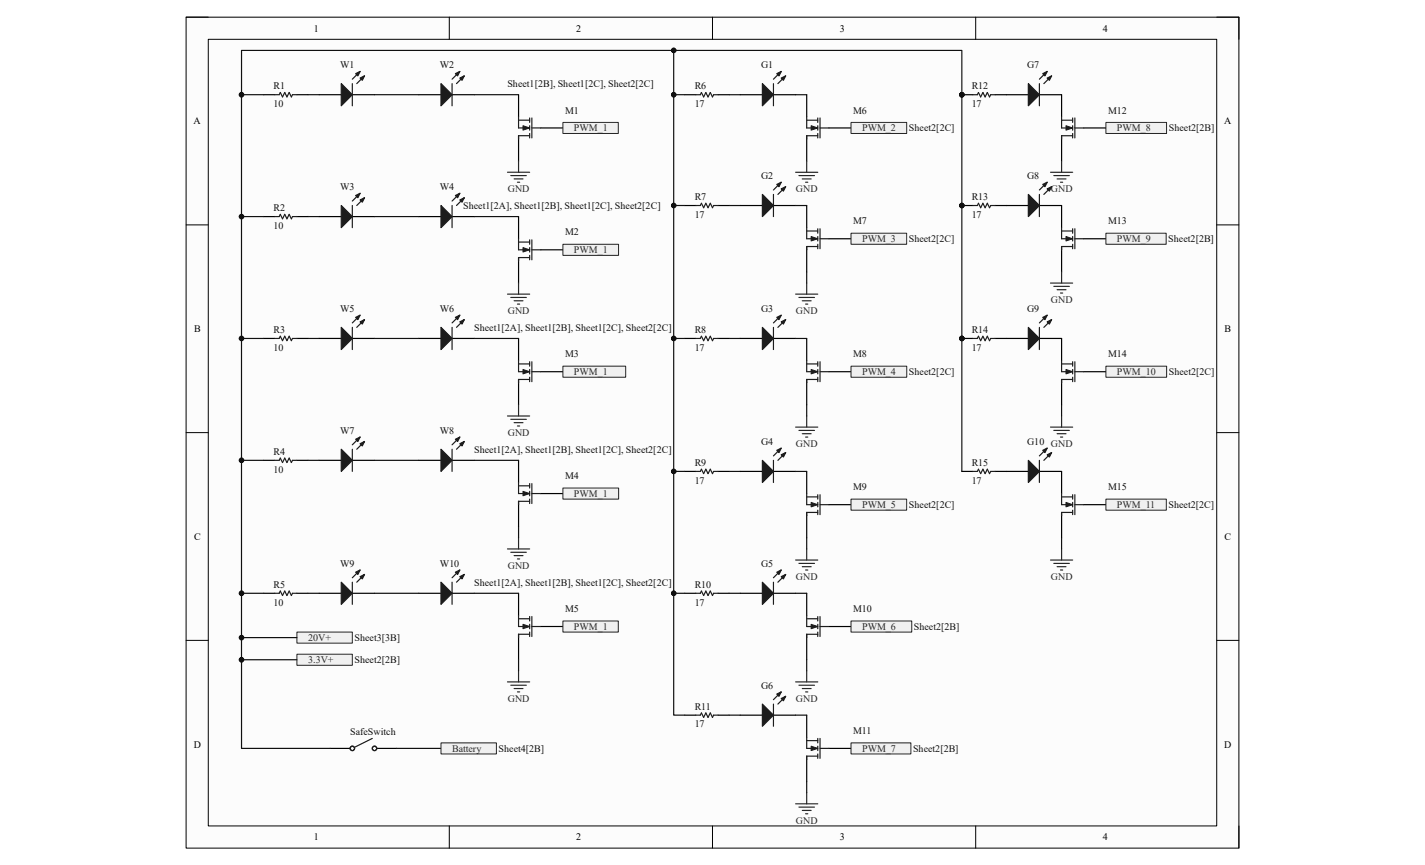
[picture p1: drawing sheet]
<svg xmlns="http://www.w3.org/2000/svg" width="356mm" height="216mm" viewBox="0 0 356 216" stroke-linecap="round" stroke-linejoin="round" font-family="sans-serif">
<path d="M46.4 4.3h262.8v207.4h-262.8z" fill-rule="evenodd" fill="#fcfcfc"/>
<path d="M46.4 4.3h262.8v207.4h-262.8z" fill="none" stroke="#000" stroke-width=".25"/>
<path d="M52 9.8h251.6v196.4h-251.6z" fill-rule="evenodd" fill="#fcfcfc"/>
<g fill="none" stroke="#000" stroke-width=".25">
<path d="M46.4 4.3h5.6M52 9.8h251.6v196.4h-251.6zM112.1 4.3v5.5M177.8 4.3v5.5M243.5 4.3v5.5M303.6 4.3h5.6v5.5M46.4 56.1h5.6M303.6 56.1h5.6M46.4 108h5.6M303.6 108h5.6M46.4 159.8h5.6M303.6 159.8h5.6"/>
<path d="M112.1 206.2v5.5M177.8 206.2v5.5M243.5 206.2v5.5M309.2 206.2v5.5"/>
</g>
<path d="M104.5 114.9h5.5M112.8 114.9h5.5" fill="none" stroke="#000" stroke-width=".3"/>
<path d="M110 112.1l2.8 2.8-2.8 2.8z" fill="#1c1c1c"/>
<path d="M110 112.1l2.8 2.8-2.8 2.8zM114.7 109.1l-1.9 1.9M115.9 110.2l-2 1.9" fill="none" stroke="#1c1c1c" stroke-width=".3"/>
<path d="M114.7 110.7l1.2-.5-.6 1.1z" fill="#1c1c1c"/>
<path d="M114.7 110.7l1.2-.5-.6 1.1z" fill="none" stroke="#1c1c1c" stroke-width=".3"/>
<path d="M113.6 109.6l1.1-.5-.5 1.1z" fill="#1c1c1c"/>
<path d="M112.8 112.1v5.6M113.6 109.6l1.1-.5-.5 1.1z" fill="none" stroke="#1c1c1c" stroke-width=".3"/>
<path d="M79.6 148.1h5.6M87.9 148.1h5.6" fill="none" stroke="#000" stroke-width=".3"/>
<path d="M85.2 145.3l2.7 2.8-2.7 2.7z" fill="#1c1c1c"/>
<path d="M85.2 145.3l2.7 2.8-2.7 2.7zM89.9 142.3l-2 1.9M91 143.4l-2 1.9" fill="none" stroke="#1c1c1c" stroke-width=".3"/>
<path d="M89.9 143.9l1.1-.5-.6 1.1z" fill="#1c1c1c"/>
<path d="M89.9 143.9l1.1-.5-.6 1.1z" fill="none" stroke="#1c1c1c" stroke-width=".3"/>
<path d="M88.8 142.8l1.1-.5-.6 1.1z" fill="#1c1c1c"/>
<path d="M87.9 145.3v5.5M88.8 142.8l1.1-.5-.6 1.1z" fill="none" stroke="#1c1c1c" stroke-width=".3"/>
<path d="M104.5 148.1h5.5M112.8 148.1h5.5" fill="none" stroke="#000" stroke-width=".3"/>
<path d="M110 145.3l2.8 2.8-2.8 2.7z" fill="#1c1c1c"/>
<path d="M110 145.3l2.8 2.8-2.8 2.7zM114.7 142.3l-1.9 1.9M115.9 143.4l-2 1.9" fill="none" stroke="#1c1c1c" stroke-width=".3"/>
<path d="M114.7 143.9l1.2-.5-.6 1.1z" fill="#1c1c1c"/>
<path d="M114.7 143.9l1.2-.5-.6 1.1z" fill="none" stroke="#1c1c1c" stroke-width=".3"/>
<path d="M113.6 142.8l1.1-.5-.5 1.1z" fill="#1c1c1c"/>
<path d="M112.8 145.3v5.5M113.6 142.8l1.1-.5-.5 1.1z" fill="none" stroke="#1c1c1c" stroke-width=".3"/>
<path d="M79.6 23.6h5.6M87.9 23.6h5.6" fill="none" stroke="#000" stroke-width=".3"/>
<path d="M85.2 20.9l2.7 2.7-2.7 2.8z" fill="#1c1c1c"/>
<path d="M89.9 17.8l-2 2M91 18.9l-2 2M85.2 20.9l2.7 2.7-2.7 2.8z" fill="none" stroke="#1c1c1c" stroke-width=".3"/>
<path d="M89.9 19.5l1.1-.6-.6 1.1z" fill="#1c1c1c"/>
<path d="M89.9 19.5l1.1-.6-.6 1.1z" fill="none" stroke="#1c1c1c" stroke-width=".3"/>
<path d="M88.8 18.4l1.1-.6-.6 1.1z" fill="#1c1c1c"/>
<path d="M88.8 18.4l1.1-.6-.6 1.1zM87.9 20.9v5.5" fill="none" stroke="#1c1c1c" stroke-width=".3"/>
<path d="M104.5 23.6h5.5M112.8 23.6h5.5" fill="none" stroke="#000" stroke-width=".3"/>
<path d="M110 20.9l2.8 2.7-2.8 2.8z" fill="#1c1c1c"/>
<path d="M114.7 17.8l-1.9 2M115.9 18.9l-2 2M110 20.9l2.8 2.7-2.8 2.8z" fill="none" stroke="#1c1c1c" stroke-width=".3"/>
<path d="M114.7 19.5l1.2-.6-.6 1.1z" fill="#1c1c1c"/>
<path d="M114.7 19.5l1.2-.6-.6 1.1z" fill="none" stroke="#1c1c1c" stroke-width=".3"/>
<path d="M113.6 18.4l1.1-.6-.5 1.1z" fill="#1c1c1c"/>
<path d="M113.6 18.4l1.1-.6-.5 1.1zM112.8 20.9v5.5" fill="none" stroke="#1c1c1c" stroke-width=".3"/>
<path d="M79.6 54.1h5.6M87.9 54.1h5.6" fill="none" stroke="#000" stroke-width=".3"/>
<path d="M85.2 51.3l2.7 2.8-2.7 2.7z" fill="#1c1c1c"/>
<path d="M85.2 51.3l2.7 2.8-2.7 2.7zM89.9 48.2l-2 2M91 49.4l-2 1.9" fill="none" stroke="#1c1c1c" stroke-width=".3"/>
<path d="M89.9 49.9l1.1-.5-.6 1.1z" fill="#1c1c1c"/>
<path d="M89.9 49.9l1.1-.5-.6 1.1z" fill="none" stroke="#1c1c1c" stroke-width=".3"/>
<path d="M88.8 48.8l1.1-.6-.6 1.2z" fill="#1c1c1c"/>
<path d="M87.9 51.3v5.5M88.8 48.8l1.1-.6-.6 1.2z" fill="none" stroke="#1c1c1c" stroke-width=".3"/>
<path d="M104.5 54.1h5.5M112.8 54.1h5.5" fill="none" stroke="#000" stroke-width=".3"/>
<path d="M110 51.3l2.8 2.8-2.8 2.7z" fill="#1c1c1c"/>
<path d="M110 51.3l2.8 2.8-2.8 2.7zM114.7 48.2l-1.9 2M115.9 49.4l-2 1.9" fill="none" stroke="#1c1c1c" stroke-width=".3"/>
<path d="M114.7 49.9l1.2-.5-.6 1.1z" fill="#1c1c1c"/>
<path d="M114.7 49.9l1.2-.5-.6 1.1z" fill="none" stroke="#1c1c1c" stroke-width=".3"/>
<path d="M113.6 48.8l1.1-.6-.5 1.2z" fill="#1c1c1c"/>
<path d="M112.8 51.3v5.5M113.6 48.8l1.1-.6-.5 1.2z" fill="none" stroke="#1c1c1c" stroke-width=".3"/>
<path d="M79.6 84.5h5.6M87.9 84.5h5.6" fill="none" stroke="#000" stroke-width=".3"/>
<path d="M85.2 81.7l2.7 2.8-2.7 2.7z" fill="#1c1c1c"/>
<path d="M89.9 78.7l-2 1.9M91 79.8l-2 1.9M85.2 81.7l2.7 2.8-2.7 2.7z" fill="none" stroke="#1c1c1c" stroke-width=".3"/>
<path d="M89.9 80.3l1.1-.5-.6 1.1z" fill="#1c1c1c"/>
<path d="M89.9 80.3l1.1-.5-.6 1.1z" fill="none" stroke="#1c1c1c" stroke-width=".3"/>
<path d="M88.8 79.2l1.1-.5-.6 1.1z" fill="#1c1c1c"/>
<path d="M88.8 79.2l1.1-.5-.6 1.1zM87.9 81.7v5.5" fill="none" stroke="#1c1c1c" stroke-width=".3"/>
<path d="M104.5 84.5h5.5M112.8 84.5h5.5" fill="none" stroke="#000" stroke-width=".3"/>
<path d="M110 81.7l2.8 2.8-2.8 2.7z" fill="#1c1c1c"/>
<path d="M114.7 78.7l-1.9 1.9M115.9 79.8l-2 1.9M110 81.7l2.8 2.8-2.8 2.7z" fill="none" stroke="#1c1c1c" stroke-width=".3"/>
<path d="M114.7 80.3l1.2-.5-.6 1.1z" fill="#1c1c1c"/>
<path d="M114.7 80.3l1.2-.5-.6 1.1z" fill="none" stroke="#1c1c1c" stroke-width=".3"/>
<path d="M113.6 79.2l1.1-.5-.5 1.1z" fill="#1c1c1c"/>
<path d="M113.6 79.2l1.1-.5-.5 1.1zM112.8 81.7v5.5" fill="none" stroke="#1c1c1c" stroke-width=".3"/>
<path d="M79.6 114.9h5.6M87.9 114.9h5.6" fill="none" stroke="#000" stroke-width=".3"/>
<path d="M85.2 112.1l2.7 2.8-2.7 2.8z" fill="#1c1c1c"/>
<path d="M85.2 112.1l2.7 2.8-2.7 2.8zM89.9 109.1l-2 1.9M91 110.2l-2 1.9" fill="none" stroke="#1c1c1c" stroke-width=".3"/>
<path d="M89.9 110.7l1.1-.5-.6 1.1z" fill="#1c1c1c"/>
<path d="M89.9 110.7l1.1-.5-.6 1.1z" fill="none" stroke="#1c1c1c" stroke-width=".3"/>
<path d="M88.8 109.6l1.1-.5-.6 1.1z" fill="#1c1c1c"/>
<g fill="none" stroke="#1c1c1c" stroke-width=".3">
<path d="M68.6 23.6h1.1l.2-.5 .6 1.1 .6-1.1 .5 1.1 .6-1.1 .5 1.1 .3-.6h1.1M129.4 33.9h2.8M129.4 29.2v2.7h2.8M129.4 30h2.8M132.2 29.4v1.2M132.2 31.4v1.1M132.2 33.3v1.1M132.7 31.9h2.2M132.7 29.4v5M68.6 54.1h1.1l.2-.6 .6 1.1 .6-1.1 .5 1.1 .6-1.1 .5 1.1 .3-.5h1.1M68.6 84.5h1.1l.2-.6 .6 1.1 .6-1.1 .5 1.1 .6-1.1 .5 1.1 .3-.5h1.1M68.6 114.9h1.1l.2-.6 .6 1.1 .6-1.1 .5 1.1 .6-1.1 .5 1.1 .3-.5h1.1"/>
<path d="M87.9 112.1v5.6M88.8 109.6l1.1-.5-.6 1.1zM68.6 148.1h1.1l.2-.6 .6 1.1 .6-1.1 .5 1.1 .6-1.1 .5 1.1 .3-.5h1.1"/>
</g>
<g fill="none" stroke="#000" stroke-width=".3">
<path d="M65.8 23.6h2.8M74.1 23.6h2.8M129.4 23.6v5.6M129.4 34.7v5.5M134.9 31.9h5.6M65.8 54.1h2.8M74.1 54.1h2.8M65.8 84.5h2.8M74.1 84.5h2.8M65.8 114.9h2.8M74.1 114.9h2.8M65.8 148.1h2.8"/>
<path d="M74.1 148.1h2.8"/>
</g>
<path d="M130.5 31.4l1.7 .5-1.7 .6z" fill="#1c1c1c"/>
<path d="M130.5 31.4l1.7 .5-1.7 .6z" fill="none" stroke="#1c1c1c" stroke-width=".25"/>
<path d="M129.4 33.9v.8M129.4 59.6v2.8h2.8M132.2 59.9v1.1M132.7 59.9v4.9M129.4 64.3h2.8M129.4 60.4h2.8M132.2 61.8v1.1M132.2 63.7v1.1M132.7 62.4h2.2" fill="none" stroke="#1c1c1c" stroke-width=".3"/>
<path d="M129.4 54.1v5.5M129.4 65.1v5.5M134.9 62.4h5.6" fill="none" stroke="#000" stroke-width=".3"/>
<path d="M130.5 61.8l1.7 .6-1.7 .5z" fill="#1c1c1c"/>
<path d="M130.5 61.8l1.7 .6-1.7 .5z" fill="none" stroke="#1c1c1c" stroke-width=".25"/>
<path d="M129.4 64.3v.8M129.4 90v2.8h2.8M129.4 94.7h2.8M129.4 90.8h2.8M132.2 90.3v1.1M132.2 92.2v1.1M132.2 94.2v1.1M132.7 92.8h2.2M132.7 90.3v5" fill="none" stroke="#1c1c1c" stroke-width=".3"/>
<path d="M129.4 84.5v5.5M129.4 95.5v5.6M134.9 92.8h5.6" fill="none" stroke="#000" stroke-width=".3"/>
<path d="M130.5 92.2l1.7 .6-1.7 .5z" fill="#1c1c1c"/>
<path d="M130.5 92.2l1.7 .6-1.7 .5z" fill="none" stroke="#1c1c1c" stroke-width=".25"/>
<path d="M129.4 94.7v.8M129.4 120.4v2.8h2.8M129.4 125.1h2.8M129.4 121.3h2.8M132.2 120.7v1.1M132.2 122.6v1.1M132.2 124.6v1.1M132.7 123.2h2.2M132.7 120.7v5" fill="none" stroke="#1c1c1c" stroke-width=".3"/>
<path d="M129.4 114.9v5.5M129.4 126v5.5M134.9 123.2h5.6" fill="none" stroke="#000" stroke-width=".3"/>
<path d="M130.5 122.6l1.7 .6-1.7 .5z" fill="#1c1c1c"/>
<path d="M130.5 122.6l1.7 .6-1.7 .5z" fill="none" stroke="#1c1c1c" stroke-width=".25"/>
<path d="M129.4 125.1v.9M129.4 153.6v2.8h2.8M129.4 158.3h2.8M129.4 154.4h2.8M132.2 153.9v1.1M132.2 155.8v1.1M132.2 157.8v1.1M132.7 156.4h2.2M132.7 153.9v5" fill="none" stroke="#1c1c1c" stroke-width=".3"/>
<path d="M129.4 148.1v5.5M129.4 159.1v5.6M134.9 156.4h5.6" fill="none" stroke="#000" stroke-width=".3"/>
<path d="M130.5 155.8l1.7 .6-1.7 .5z" fill="#1c1c1c"/>
<path d="M130.5 155.8l1.7 .6-1.7 .5z" fill="none" stroke="#1c1c1c" stroke-width=".25"/>
<path d="M129.4 158.3v.8" fill="none" stroke="#1c1c1c" stroke-width=".3"/>
<g fill="none" stroke="#262626" stroke-width=".3">
<path d="M126.6 43h5.6M127.5 43.8h3.8M128.3 44.7h2.2M129.1 45.5h.6M129.4 40.2v2.8M126.6 73.4h5.6M127.5 74.2h3.8M128.3 75.1h2.2M129.1 75.9h.6M129.4 70.6v2.8M126.6 103.8h5.6M127.5 104.7h3.8"/>
<path d="M128.3 105.5h2.2M129.1 106.3h.6M129.4 101.1v2.7M126.6 137h5.6M127.5 137.8h3.8M128.3 138.7h2.2M129.1 139.5h.6M129.4 134.3v2.7M126.6 170.2h5.6M127.5 171h3.8M128.3 171.9h2.2M129.1 172.7h.6"/>
<path d="M129.4 167.4v2.8"/>
</g>
<path d="M140.5 30.6h13.8v2.7h-13.8z" fill-rule="evenodd" fill="#f0f0f0"/>
<path d="M140.5 30.6h13.8v2.7h-13.8z" fill="none" stroke="#262626" stroke-width=".25"/>
<path d="M140.5 61h13.9v2.7h-13.9z" fill-rule="evenodd" fill="#f0f0f0"/>
<path d="M140.5 61h13.9v2.7h-13.9z" fill="none" stroke="#262626" stroke-width=".25"/>
<path d="M140.5 91.4h15.6v2.8h-15.6z" fill-rule="evenodd" fill="#f0f0f0"/>
<path d="M140.5 91.4h15.6v2.8h-15.6z" fill="none" stroke="#262626" stroke-width=".25"/>
<path d="M140.5 121.8h13.9v2.8h-13.9z" fill-rule="evenodd" fill="#f0f0f0"/>
<path d="M140.5 121.8h13.9v2.8h-13.9z" fill="none" stroke="#262626" stroke-width=".25"/>
<path d="M140.5 155h13.8v2.8h-13.8z" fill-rule="evenodd" fill="#f0f0f0"/>
<path d="M140.5 155h13.8v2.8h-13.8z" fill="none" stroke="#262626" stroke-width=".25"/>
<path d="M184.7 23.6h5.5M193 23.6h5.5" fill="none" stroke="#000" stroke-width=".3"/>
<path d="M190.2 20.9l2.8 2.7-2.8 2.8z" fill="#1c1c1c"/>
<path d="M194.9 17.8l-1.9 2M196.1 18.9l-2 2M190.2 20.9l2.8 2.7-2.8 2.8z" fill="none" stroke="#1c1c1c" stroke-width=".3"/>
<path d="M194.9 19.5l1.2-.6-.6 1.1z" fill="#1c1c1c"/>
<path d="M194.9 19.5l1.2-.6-.6 1.1z" fill="none" stroke="#1c1c1c" stroke-width=".3"/>
<path d="M193.8 18.4l1.1-.6-.5 1.1z" fill="#1c1c1c"/>
<path d="M193.8 18.4l1.1-.6-.5 1.1zM193 20.9v5.5" fill="none" stroke="#1c1c1c" stroke-width=".3"/>
<path d="M184.7 51.3h5.5M193 51.3h5.5" fill="none" stroke="#000" stroke-width=".3"/>
<path d="M190.2 48.5l2.8 2.8-2.8 2.8z" fill="#1c1c1c"/>
<path d="M190.2 48.5l2.8 2.8-2.8 2.8zM194.9 45.5l-1.9 1.9M196.1 46.6l-2 1.9" fill="none" stroke="#1c1c1c" stroke-width=".3"/>
<path d="M194.9 47.1l1.2-.5-.6 1.1z" fill="#1c1c1c"/>
<path d="M194.9 47.1l1.2-.5-.6 1.1z" fill="none" stroke="#1c1c1c" stroke-width=".3"/>
<path d="M193.8 46l1.1-.5-.5 1.1z" fill="#1c1c1c"/>
<path d="M193 48.5v5.6M193.8 46l1.1-.5-.5 1.1z" fill="none" stroke="#1c1c1c" stroke-width=".3"/>
<path d="M184.7 84.5h5.5M193 84.5h5.5" fill="none" stroke="#000" stroke-width=".3"/>
<path d="M190.2 81.7l2.8 2.8-2.8 2.7z" fill="#1c1c1c"/>
<path d="M194.9 78.7l-1.9 1.9M196.1 79.8l-2 1.9M190.2 81.7l2.8 2.8-2.8 2.7z" fill="none" stroke="#1c1c1c" stroke-width=".3"/>
<path d="M194.9 80.3l1.2-.5-.6 1.1z" fill="#1c1c1c"/>
<path d="M194.9 80.3l1.2-.5-.6 1.1z" fill="none" stroke="#1c1c1c" stroke-width=".3"/>
<path d="M193.8 79.2l1.1-.5-.5 1.1z" fill="#1c1c1c"/>
<path d="M193.8 79.2l1.1-.5-.5 1.1zM193 81.7v5.5" fill="none" stroke="#1c1c1c" stroke-width=".3"/>
<path d="M184.7 117.7h5.5M193 117.7h5.5" fill="none" stroke="#000" stroke-width=".3"/>
<path d="M190.2 114.9l2.8 2.8-2.8 2.7z" fill="#1c1c1c"/>
<path d="M190.2 114.9l2.8 2.8-2.8 2.7zM194.9 111.9l-1.9 1.9M196.1 113l-2 1.9" fill="none" stroke="#1c1c1c" stroke-width=".3"/>
<path d="M194.9 113.5l1.2-.5-.6 1.1z" fill="#1c1c1c"/>
<path d="M194.9 113.5l1.2-.5-.6 1.1z" fill="none" stroke="#1c1c1c" stroke-width=".3"/>
<path d="M193.8 112.4l1.1-.5-.5 1.1z" fill="#1c1c1c"/>
<path d="M193 114.9v5.5M193.8 112.4l1.1-.5-.5 1.1z" fill="none" stroke="#1c1c1c" stroke-width=".3"/>
<path d="M184.7 148.1h5.5M193 148.1h5.5" fill="none" stroke="#000" stroke-width=".3"/>
<path d="M190.2 145.3l2.8 2.8-2.8 2.7z" fill="#1c1c1c"/>
<path d="M190.2 145.3l2.8 2.8-2.8 2.7zM194.9 142.3l-1.9 1.9M196.1 143.4l-2 1.9" fill="none" stroke="#1c1c1c" stroke-width=".3"/>
<path d="M194.9 143.9l1.2-.5-.6 1.1z" fill="#1c1c1c"/>
<path d="M194.9 143.9l1.2-.5-.6 1.1z" fill="none" stroke="#1c1c1c" stroke-width=".3"/>
<path d="M193.8 142.8l1.1-.5-.5 1.1z" fill="#1c1c1c"/>
<path d="M193 145.3v5.5M193.8 142.8l1.1-.5-.5 1.1z" fill="none" stroke="#1c1c1c" stroke-width=".3"/>
<path d="M184.7 178.5h5.5M193 178.5h5.5" fill="none" stroke="#000" stroke-width=".3"/>
<path d="M190.2 175.7l2.8 2.8-2.8 2.8z" fill="#1c1c1c"/>
<path d="M190.2 175.7l2.8 2.8-2.8 2.8zM194.9 172.7l-1.9 1.9M196.1 173.8l-2 1.9" fill="none" stroke="#1c1c1c" stroke-width=".3"/>
<path d="M194.9 174.3l1.2-.5-.6 1.1z" fill="#1c1c1c"/>
<path d="M194.9 174.3l1.2-.5-.6 1.1z" fill="none" stroke="#1c1c1c" stroke-width=".3"/>
<path d="M193.8 173.2l1.1-.5-.5 1.1z" fill="#1c1c1c"/>
<path d="M193 175.7v5.6M193.8 173.2l1.1-.5-.5 1.1z" fill="none" stroke="#1c1c1c" stroke-width=".3"/>
<path d="M251.1 23.6h5.5M259.4 23.6h5.5" fill="none" stroke="#000" stroke-width=".3"/>
<path d="M256.6 20.9l2.8 2.7-2.8 2.8z" fill="#1c1c1c"/>
<path d="M261.3 17.8l-1.9 2M262.4 18.9l-1.9 2M256.6 20.9l2.8 2.7-2.8 2.8z" fill="none" stroke="#1c1c1c" stroke-width=".3"/>
<path d="M261.3 19.5l1.1-.6-.5 1.1z" fill="#1c1c1c"/>
<path d="M261.3 19.5l1.1-.6-.5 1.1z" fill="none" stroke="#1c1c1c" stroke-width=".3"/>
<path d="M260.2 18.4l1.1-.6-.5 1.1z" fill="#1c1c1c"/>
<path d="M260.2 18.4l1.1-.6-.5 1.1zM259.4 20.9v5.5" fill="none" stroke="#1c1c1c" stroke-width=".3"/>
<path d="M251.1 51.3h5.5M259.4 51.3h5.5" fill="none" stroke="#000" stroke-width=".3"/>
<path d="M256.6 48.5l2.8 2.8-2.8 2.8z" fill="#1c1c1c"/>
<path d="M256.6 48.5l2.8 2.8-2.8 2.8zM261.3 45.5l-1.9 1.9M262.4 46.6l-1.9 1.9" fill="none" stroke="#1c1c1c" stroke-width=".3"/>
<path d="M261.3 47.1l1.1-.5-.5 1.1z" fill="#1c1c1c"/>
<path d="M261.3 47.1l1.1-.5-.5 1.1z" fill="none" stroke="#1c1c1c" stroke-width=".3"/>
<path d="M260.2 46l1.1-.5-.5 1.1z" fill="#1c1c1c"/>
<path d="M259.4 48.5v5.6M260.2 46l1.1-.5-.5 1.1z" fill="none" stroke="#1c1c1c" stroke-width=".3"/>
<path d="M251.1 84.5h5.5M259.4 84.5h5.5" fill="none" stroke="#000" stroke-width=".3"/>
<path d="M256.6 81.7l2.8 2.8-2.8 2.7z" fill="#1c1c1c"/>
<path d="M261.3 78.7l-1.9 1.9M262.4 79.8l-1.9 1.9M256.6 81.7l2.8 2.8-2.8 2.7z" fill="none" stroke="#1c1c1c" stroke-width=".3"/>
<path d="M261.3 80.3l1.1-.5-.5 1.1z" fill="#1c1c1c"/>
<path d="M261.3 80.3l1.1-.5-.5 1.1z" fill="none" stroke="#1c1c1c" stroke-width=".3"/>
<path d="M260.2 79.2l1.1-.5-.5 1.1z" fill="#1c1c1c"/>
<path d="M260.2 79.2l1.1-.5-.5 1.1zM259.4 81.7v5.5" fill="none" stroke="#1c1c1c" stroke-width=".3"/>
<path d="M251.1 117.7h5.5M259.4 117.7h5.5" fill="none" stroke="#000" stroke-width=".3"/>
<path d="M256.6 114.9l2.8 2.8-2.8 2.7z" fill="#1c1c1c"/>
<path d="M256.6 114.9l2.8 2.8-2.8 2.7zM261.3 111.9l-1.9 1.9M262.4 113l-1.9 1.9" fill="none" stroke="#1c1c1c" stroke-width=".3"/>
<path d="M261.3 113.5l1.1-.5-.5 1.1z" fill="#1c1c1c"/>
<path d="M261.3 113.5l1.1-.5-.5 1.1z" fill="none" stroke="#1c1c1c" stroke-width=".3"/>
<path d="M260.2 112.4l1.1-.5-.5 1.1z" fill="#1c1c1c"/>
<path d="M201.3 33.9h2.8M201.3 29.2v2.7h2.8M201.3 30h2.8M204.1 29.4v1.2M204.1 31.4v1.1M204.1 33.3v1.1M204.6 31.9h2.2M204.6 29.4v5M259.4 114.9v5.5M260.2 112.4l1.1-.5-.5 1.1z" fill="none" stroke="#1c1c1c" stroke-width=".3"/>
<path d="M201.3 23.6v5.6M201.3 34.7v5.5M206.8 31.9h5.6" fill="none" stroke="#000" stroke-width=".3"/>
<path d="M202.4 31.4l1.7 .5-1.7 .6z" fill="#1c1c1c"/>
<path d="M202.4 31.4l1.7 .5-1.7 .6z" fill="none" stroke="#1c1c1c" stroke-width=".25"/>
<path d="M173.7 23.6h1.1l.2-.5 .6 1.1 .5-1.1 .6 1.1 .5-1.1 .6 1.1 .3-.6h1.1M201.3 33.9v.8M173.7 51.3h1.1l.2-.6 .6 1.1 .5-1.1 .6 1.1 .5-1.1 .6 1.1 .3-.5h1.1M173.7 84.5h1.1l.2-.6 .6 1.1 .5-1.1 .6 1.1 .5-1.1 .6 1.1 .3-.5h1.1M173.7 117.7h1.1l.2-.6 .6 1.1 .5-1.1 .6 1.1 .5-1.1 .6 1.1 .3-.5h1.1M173.7 148.1h1.1l.2-.6 .6 1.1 .5-1.1 .6 1.1 .5-1.1 .6 1.1 .3-.5h1.1M173.7 178.5h1.1l.2-.6 .6 1.2 .5-1.2 .6 1.2 .5-1.2 .6 1.2 .3-.6h1.1" fill="none" stroke="#1c1c1c" stroke-width=".3"/>
<path d="M170.9 23.6h2.8M179.2 23.6h2.7M170.9 51.3h2.8M179.2 51.3h2.7M170.9 84.5h2.8M179.2 84.5h2.7M170.9 117.7h2.8M179.2 117.7h2.7M170.9 148.1h2.8M179.2 148.1h2.7M170.9 178.5h2.8M179.2 178.5h2.7" fill="none" stroke="#000" stroke-width=".3"/>
<circle cx="240" cy="23.6" r=".55" fill="#0e0e0e"/>
<circle cx="240" cy="23.6" r=".55" fill="none" stroke="#0e0e0e" stroke-width=".25"/>
<path d="M240 23.6h2.8M248.3 23.6h2.8" fill="none" stroke="#000" stroke-width=".3"/>
<circle cx="240" cy="23.6" r=".55" fill="#0e0e0e"/>
<circle cx="240" cy="23.6" r=".55" fill="none" stroke="#0e0e0e" stroke-width=".25"/>
<path d="M242.8 23.6h1.1l.3-.5 .5 1.1 .6-1.1 .5 1.1 .6-1.1 .5 1.1 .3-.6h1.1" fill="none" stroke="#1c1c1c" stroke-width=".3"/>
<circle cx="240" cy="51.3" r=".55" fill="#0e0e0e"/>
<circle cx="240" cy="51.3" r=".55" fill="none" stroke="#0e0e0e" stroke-width=".25"/>
<path d="M240 51.3h2.8M248.3 51.3h2.8" fill="none" stroke="#000" stroke-width=".3"/>
<circle cx="240" cy="51.3" r=".55" fill="#0e0e0e"/>
<circle cx="240" cy="51.3" r=".55" fill="none" stroke="#0e0e0e" stroke-width=".25"/>
<path d="M242.8 51.3h1.1l.3-.6 .5 1.1 .6-1.1 .5 1.1 .6-1.1 .5 1.1 .3-.5h1.1" fill="none" stroke="#1c1c1c" stroke-width=".3"/>
<circle cx="240" cy="84.5" r=".55" fill="#0e0e0e"/>
<circle cx="240" cy="84.5" r=".55" fill="none" stroke="#0e0e0e" stroke-width=".25"/>
<path d="M240 84.5h2.8M248.3 84.5h2.8" fill="none" stroke="#000" stroke-width=".3"/>
<circle cx="240" cy="84.5" r=".55" fill="#0e0e0e"/>
<circle cx="240" cy="84.5" r=".55" fill="none" stroke="#0e0e0e" stroke-width=".25"/>
<path d="M201.3 56.8v2.8h2.8M201.3 57.7h2.8M204.1 57.1v1.1M204.1 59v1.1M204.6 59.6h2.2M204.6 57.1v5M201.3 61.5h2.8M204.1 61v1.1M242.8 84.5h1.1l.3-.6 .5 1.1 .6-1.1 .5 1.1 .6-1.1 .5 1.1 .3-.5h1.1M242.8 117.7h1.1l.3-.6 .5 1.1 .6-1.1 .5 1.1 .6-1.1 .5 1.1 .3-.5h1.1" fill="none" stroke="#1c1c1c" stroke-width=".3"/>
<path d="M201.3 51.3v5.5M206.8 59.6h5.6M201.3 62.4v5.5M240 117.7h2.8M248.3 117.7h2.8" fill="none" stroke="#000" stroke-width=".3"/>
<path d="M198.5 43h5.6M199.4 43.8h3.8M200.2 44.7h2.2M201 45.5h.6M201.3 40.2v2.8" fill="none" stroke="#262626" stroke-width=".3"/>
<path d="M202.4 59l1.7 .6-1.7 .5z" fill="#1c1c1c"/>
<path d="M202.4 59l1.7 .6-1.7 .5z" fill="none" stroke="#1c1c1c" stroke-width=".25"/>
<path d="M201.3 61.5v.9M201.3 90v2.8h2.8M201.3 94.7h2.8M201.3 90.8h2.8M204.1 90.3v1.1M204.1 92.2v1.1M204.1 94.2v1.1M204.6 92.8h2.2M204.6 90.3v5" fill="none" stroke="#1c1c1c" stroke-width=".3"/>
<path d="M198.5 73.4h5.6M199.4 74.2h3.8M200.2 75.1h2.2M201 75.9h.6M201.3 70.7v2.7" fill="none" stroke="#262626" stroke-width=".3"/>
<path d="M201.3 84.5v5.5M201.3 95.5v5.6M206.8 92.8h5.6" fill="none" stroke="#000" stroke-width=".3"/>
<path d="M202.4 92.2l1.7 .6-1.7 .5z" fill="#1c1c1c"/>
<path d="M202.4 92.2l1.7 .6-1.7 .5z" fill="none" stroke="#1c1c1c" stroke-width=".25"/>
<path d="M201.3 94.7v.8M201.3 123.2v2.8h2.8M201.3 127.9h2.8M201.3 124h2.8M204.1 123.5v1.1M204.1 125.4v1.1M204.1 127.3v1.1M204.6 126h2.2M204.6 123.5v4.9" fill="none" stroke="#1c1c1c" stroke-width=".3"/>
<path d="M198.5 106.6h5.6M199.4 107.4h3.8M200.2 108.3h2.2M201 109.1h.6M201.3 103.8v2.8" fill="none" stroke="#262626" stroke-width=".3"/>
<path d="M201.3 117.7v5.5M201.3 128.7v5.6M206.8 126h5.6" fill="none" stroke="#000" stroke-width=".3"/>
<path d="M202.4 125.4l1.7 .6-1.7 .5z" fill="#1c1c1c"/>
<path d="M202.4 125.4l1.7 .6-1.7 .5z" fill="none" stroke="#1c1c1c" stroke-width=".25"/>
<path d="M201.3 127.9v.8M201.3 153.6v2.8h2.8M201.3 158.3h2.8M201.3 154.4h2.8M204.1 153.9v1.1M204.1 155.8v1.1M204.1 157.8v1.1M204.6 156.4h2.2M204.6 153.9v5" fill="none" stroke="#1c1c1c" stroke-width=".3"/>
<path d="M198.5 139.8h5.6M201.3 137v2.8M199.4 140.6h3.8M200.2 141.4h2.2M201 142.3h.6" fill="none" stroke="#262626" stroke-width=".3"/>
<path d="M201.3 148.1v5.5M201.3 159.1v5.6M206.8 156.4h5.6" fill="none" stroke="#000" stroke-width=".3"/>
<path d="M202.4 155.8l1.7 .6-1.7 .5z" fill="#1c1c1c"/>
<path d="M202.4 155.8l1.7 .6-1.7 .5z" fill="none" stroke="#1c1c1c" stroke-width=".25"/>
<path d="M201.3 158.3v.8M201.3 184v2.8h2.8M201.3 188.7h2.8M201.3 184.9h2.8M204.1 184.3v1.1M204.1 186.2v1.1M204.1 188.2v1.1M204.6 186.8h2.2M204.6 184.3v5" fill="none" stroke="#1c1c1c" stroke-width=".3"/>
<path d="M198.5 170.2h5.6M199.4 171h3.8M200.2 171.9h2.2M201 172.7h.6M201.3 167.4v2.8" fill="none" stroke="#262626" stroke-width=".3"/>
<path d="M201.3 178.5v5.5M201.3 189.6v5.5M206.8 186.8h5.6" fill="none" stroke="#000" stroke-width=".3"/>
<path d="M202.4 186.2l1.7 .6-1.7 .5z" fill="#1c1c1c"/>
<path d="M202.4 186.2l1.7 .6-1.7 .5z" fill="none" stroke="#1c1c1c" stroke-width=".25"/>
<path d="M201.3 188.7v.9" fill="none" stroke="#1c1c1c" stroke-width=".3"/>
<path d="M201.3 197.9v2.7M198.5 200.6h5.6M199.4 201.5h3.8M200.2 202.3h2.2M201 203.1h.6" fill="none" stroke="#262626" stroke-width=".3"/>
<path d="M212.4 124.6h13.9v2.7h-13.9z" fill-rule="evenodd" fill="#f0f0f0"/>
<path d="M212.4 124.6h13.9v2.7h-13.9z" fill="none" stroke="#262626" stroke-width=".25"/>
<path d="M212.4 155h15.1v2.8h-15.1z" fill-rule="evenodd" fill="#f0f0f0"/>
<path d="M212.4 155h15.1v2.8h-15.1z" fill="none" stroke="#262626" stroke-width=".25"/>
<path d="M212.4 185.4h14.9v2.8h-14.9z" fill-rule="evenodd" fill="#f0f0f0"/>
<path d="M212.4 185.4h14.9v2.8h-14.9z" fill="none" stroke="#262626" stroke-width=".25"/>
<path d="M264.9 23.6v5.6M264.9 34.7v5.5M270.4 31.9h5.6" fill="none" stroke="#000" stroke-width=".3"/>
<path d="M264.9 33.9h2.8M264.9 29.2v2.7h2.8M264.9 30h2.8M267.7 29.4v1.2M267.7 31.4v1.1M267.7 33.3v1.1M268.2 31.9h2.2M268.2 29.4v5" fill="none" stroke="#1c1c1c" stroke-width=".3"/>
<path d="M266 31.4l1.7 .5-1.7 .6z" fill="#1c1c1c"/>
<path d="M266 31.4l1.7 .5-1.7 .6z" fill="none" stroke="#1c1c1c" stroke-width=".25"/>
<path d="M264.9 33.9v.8M264.9 56.8v2.8h2.8M264.9 57.7h2.8M267.7 57.1v1.1M267.7 59v1.1M268.2 59.6h2.2M268.2 57.1v5M264.9 61.5h2.8M267.7 61v1.1" fill="none" stroke="#1c1c1c" stroke-width=".3"/>
<path d="M264.9 51.3v5.5M270.4 59.6h5.6M264.9 62.4v5.5" fill="none" stroke="#000" stroke-width=".3"/>
<path d="M266 59l1.7 .6-1.7 .5z" fill="#1c1c1c"/>
<path d="M266 59l1.7 .6-1.7 .5z" fill="none" stroke="#1c1c1c" stroke-width=".25"/>
<path d="M264.9 61.5v.9M264.9 90v2.8h2.8M264.9 94.7h2.8M264.9 90.8h2.8M267.7 90.3v1.1M267.7 92.2v1.1M267.7 94.2v1.1M268.2 92.8h2.2M268.2 90.3v5" fill="none" stroke="#1c1c1c" stroke-width=".3"/>
<path d="M264.9 84.5v5.5M264.9 95.5v5.6M270.4 92.8h5.6" fill="none" stroke="#000" stroke-width=".3"/>
<path d="M266 92.2l1.7 .6-1.7 .5z" fill="#1c1c1c"/>
<path d="M266 92.2l1.7 .6-1.7 .5z" fill="none" stroke="#1c1c1c" stroke-width=".25"/>
<path d="M264.9 94.7v.8M264.9 123.2v2.8h2.8M264.9 127.9h2.8M264.9 124h2.8M267.7 123.5v1.1M267.7 125.4v1.1M267.7 127.3v1.1M268.2 126h2.2M268.2 123.5v4.9" fill="none" stroke="#1c1c1c" stroke-width=".3"/>
<path d="M264.9 117.7v5.5M264.9 128.7v5.6M270.4 126h5.6" fill="none" stroke="#000" stroke-width=".3"/>
<path d="M266 125.4l1.7 .6-1.7 .5z" fill="#1c1c1c"/>
<path d="M266 125.4l1.7 .6-1.7 .5z" fill="none" stroke="#1c1c1c" stroke-width=".25"/>
<path d="M264.9 127.9v.8" fill="none" stroke="#1c1c1c" stroke-width=".3"/>
<g fill="none" stroke="#262626" stroke-width=".3">
<path d="M262.1 43h5.6M263 43.8h3.8M263.8 44.7h2.2M264.6 45.5h.6M264.9 40.2v2.8M262.1 70.7h5.6M263 71.5h3.8M263.8 72.3h2.2M264.6 73.1h.6M264.9 67.9v2.8M262.1 106.6h5.6M263 107.4h3.8"/>
<path d="M263.8 108.3h2.2M264.6 109.1h.6M264.9 103.8v2.8M262.1 139.8h5.6M264.9 137v2.8M263 140.6h3.8M263.8 141.4h2.2M264.6 142.3h.6"/>
</g>
<path d="M276 30.6h15.1v2.7h-15.1z" fill-rule="evenodd" fill="#f0f0f0"/>
<path d="M276 30.6h15.1v2.7h-15.1z" fill="none" stroke="#262626" stroke-width=".25"/>
<path d="M276 58.2h15v2.8h-15z" fill-rule="evenodd" fill="#f0f0f0"/>
<path d="M276 58.2h15v2.8h-15z" fill="none" stroke="#262626" stroke-width=".25"/>
<path d="M276 91.4h15.1v2.8h-15.1z" fill-rule="evenodd" fill="#f0f0f0"/>
<path d="M276 91.4h15.1v2.8h-15.1z" fill="none" stroke="#262626" stroke-width=".25"/>
<path d="M276 124.6h15.1v2.7h-15.1z" fill-rule="evenodd" fill="#f0f0f0"/>
<path d="M276 124.6h15.1v2.7h-15.1z" fill="none" stroke="#262626" stroke-width=".25"/>
<path d="M212.4 30.6h13.9v2.7h-13.9z" fill-rule="evenodd" fill="#f0f0f0"/>
<path d="M212.4 30.6h13.9v2.7h-13.9z" fill="none" stroke="#262626" stroke-width=".25"/>
<path d="M212.4 58.2h13.9v2.8h-13.9z" fill-rule="evenodd" fill="#f0f0f0"/>
<path d="M212.4 58.2h13.9v2.8h-13.9z" fill="none" stroke="#262626" stroke-width=".25"/>
<path d="M212.4 91.4h13.9v2.8h-13.9z" fill-rule="evenodd" fill="#f0f0f0"/>
<path d="M212.4 91.4h13.9v2.8h-13.9z" fill="none" stroke="#262626" stroke-width=".25"/>
<path d="M74.1 163.3h13.8v2.8h-13.8z" fill-rule="evenodd" fill="#f0f0f0"/>
<path d="M74.1 163.3h13.8v2.8h-13.8z" fill="none" stroke="#262626" stroke-width=".25"/>
<path d="M74.1 157.8h13.8v2.7h-13.8z" fill-rule="evenodd" fill="#f0f0f0"/>
<path d="M74.1 157.8h13.8v2.7h-13.8z" fill="none" stroke="#262626" stroke-width=".25"/>
<path d="M82.4 186.8h5M94 186.8h5" fill="none" stroke="#000" stroke-width=".3"/>
<g fill="none" stroke="#1c1c1c" stroke-width=".3">
<path d="M92.9 184.3l-4.4 2.2"/>
<circle cx="87.9" cy="186.8" r=".55"/>
<circle cx="93.5" cy="186.8" r=".55"/>
</g>
<g fill="none" stroke="#0e0e0e" stroke-width=".3">
<path d="M76.9 23.6h2.7M93.5 23.6h11M118.3 23.6h11.1M76.9 54.1h2.7M93.5 54.1h11M118.3 54.1h11.1M76.9 84.5h2.7M93.5 84.5h11M118.3 84.5h11.1M65.8 114.9h-5.5v33.2M76.9 114.9h2.7M93.5 114.9h11"/>
<path d="M118.3 114.9h11.1M129.4 131.5v2.8M76.9 148.1h2.7M93.5 148.1h11M118.3 148.1h11.1M129.4 164.7v2.7"/>
</g>
<circle cx="60.3" cy="114.9" r=".55" fill="#0e0e0e"/>
<circle cx="60.3" cy="114.9" r=".55" fill="none" stroke="#0e0e0e" stroke-width=".25"/>
<circle cx="60.3" cy="148.1" r=".55" fill="#0e0e0e"/>
<circle cx="60.3" cy="148.1" r=".55" fill="none" stroke="#0e0e0e" stroke-width=".25"/>
<path d="M168.1 51.3v33.2h2.8" fill="none" stroke="#0e0e0e" stroke-width=".3"/>
<circle cx="168.1" cy="51.3" r=".55" fill="#0e0e0e"/>
<circle cx="168.1" cy="51.3" r=".55" fill="none" stroke="#0e0e0e" stroke-width=".25"/>
<circle cx="168.1" cy="84.5" r=".55" fill="#0e0e0e"/>
<circle cx="168.1" cy="84.5" r=".55" fill="none" stroke="#0e0e0e" stroke-width=".25"/>
<path d="M168.1 84.5v33.2h2.8" fill="none" stroke="#0e0e0e" stroke-width=".3"/>
<circle cx="168.1" cy="84.5" r=".55" fill="#0e0e0e"/>
<circle cx="168.1" cy="84.5" r=".55" fill="none" stroke="#0e0e0e" stroke-width=".25"/>
<circle cx="168.1" cy="117.7" r=".55" fill="#0e0e0e"/>
<circle cx="168.1" cy="117.7" r=".55" fill="none" stroke="#0e0e0e" stroke-width=".25"/>
<path d="M168.1 117.7v30.4h2.8" fill="none" stroke="#0e0e0e" stroke-width=".3"/>
<circle cx="168.1" cy="117.7" r=".55" fill="#0e0e0e"/>
<circle cx="168.1" cy="117.7" r=".55" fill="none" stroke="#0e0e0e" stroke-width=".25"/>
<circle cx="168.1" cy="148.1" r=".55" fill="#0e0e0e"/>
<circle cx="168.1" cy="148.1" r=".55" fill="none" stroke="#0e0e0e" stroke-width=".25"/>
<path d="M168.1 148.1v30.4h2.8M201.3 195.1v2.8" fill="none" stroke="#0e0e0e" stroke-width=".3"/>
<circle cx="168.1" cy="148.1" r=".55" fill="#0e0e0e"/>
<circle cx="168.1" cy="148.1" r=".55" fill="none" stroke="#0e0e0e" stroke-width=".25"/>
<path d="M240 84.5v33.2" fill="none" stroke="#0e0e0e" stroke-width=".3"/>
<circle cx="240" cy="84.5" r=".55" fill="#0e0e0e"/>
<circle cx="240" cy="84.5" r=".55" fill="none" stroke="#0e0e0e" stroke-width=".25"/>
<path d="M60.3 23.6v-11h179.7v11M198.5 51.3h2.8M201.3 67.9v2.8M198.5 84.5h2.8M198.5 117.7h2.8M201.3 101.1v2.7M201.3 134.3v2.7M198.5 148.1h2.8M198.5 178.5h2.8M201.3 164.7v2.7" fill="none" stroke="#0e0e0e" stroke-width=".3"/>
<circle cx="60.3" cy="23.6" r=".55" fill="#0e0e0e"/>
<circle cx="60.3" cy="23.6" r=".55" fill="none" stroke="#0e0e0e" stroke-width=".25"/>
<circle cx="168.1" cy="12.6" r=".55" fill="#0e0e0e"/>
<circle cx="168.1" cy="12.6" r=".55" fill="none" stroke="#0e0e0e" stroke-width=".25"/>
<circle cx="240" cy="23.6" r=".55" fill="#0e0e0e"/>
<circle cx="240" cy="23.6" r=".55" fill="none" stroke="#0e0e0e" stroke-width=".25"/>
<path d="M168.1 12.6v38.7h2.8M181.9 23.6h2.8M198.5 23.6h2.8M181.9 51.3h2.8M181.9 84.5h2.8M181.9 117.7h2.8M181.9 148.1h2.8M181.9 178.5h2.8" fill="none" stroke="#0e0e0e" stroke-width=".3"/>
<circle cx="168.1" cy="12.6" r=".55" fill="#0e0e0e"/>
<circle cx="168.1" cy="12.6" r=".55" fill="none" stroke="#0e0e0e" stroke-width=".25"/>
<circle cx="168.1" cy="23.6" r=".55" fill="#0e0e0e"/>
<circle cx="168.1" cy="23.6" r=".55" fill="none" stroke="#0e0e0e" stroke-width=".25"/>
<circle cx="168.1" cy="51.3" r=".55" fill="#0e0e0e"/>
<circle cx="168.1" cy="51.3" r=".55" fill="none" stroke="#0e0e0e" stroke-width=".25"/>
<path d="M168.1 23.6h2.8" fill="none" stroke="#0e0e0e" stroke-width=".3"/>
<circle cx="168.1" cy="23.6" r=".55" fill="#0e0e0e"/>
<circle cx="168.1" cy="23.6" r=".55" fill="none" stroke="#0e0e0e" stroke-width=".25"/>
<path d="M240 23.6v60.9M264.9 101.1v2.7M264.9 134.3v2.7" fill="none" stroke="#0e0e0e" stroke-width=".3"/>
<circle cx="240" cy="23.6" r=".55" fill="#0e0e0e"/>
<circle cx="240" cy="23.6" r=".55" fill="none" stroke="#0e0e0e" stroke-width=".25"/>
<circle cx="240" cy="51.3" r=".55" fill="#0e0e0e"/>
<circle cx="240" cy="51.3" r=".55" fill="none" stroke="#0e0e0e" stroke-width=".25"/>
<circle cx="240" cy="84.5" r=".55" fill="#0e0e0e"/>
<circle cx="240" cy="84.5" r=".55" fill="none" stroke="#0e0e0e" stroke-width=".25"/>
<path d="M60.3 159.1h13.8" fill="none" stroke="#0e0e0e" stroke-width=".3"/>
<circle cx="60.3" cy="159.1" r=".55" fill="#0e0e0e"/>
<circle cx="60.3" cy="159.1" r=".55" fill="none" stroke="#0e0e0e" stroke-width=".25"/>
<path d="M60.3 84.5h5.5" fill="none" stroke="#0e0e0e" stroke-width=".3"/>
<circle cx="60.3" cy="84.5" r=".55" fill="#0e0e0e"/>
<circle cx="60.3" cy="84.5" r=".55" fill="none" stroke="#0e0e0e" stroke-width=".25"/>
<path d="M65.8 23.6h-5.5v91.3" fill="none" stroke="#0e0e0e" stroke-width=".3"/>
<circle cx="60.3" cy="23.6" r=".55" fill="#0e0e0e"/>
<circle cx="60.3" cy="23.6" r=".55" fill="none" stroke="#0e0e0e" stroke-width=".25"/>
<circle cx="60.3" cy="54.1" r=".55" fill="#0e0e0e"/>
<circle cx="60.3" cy="54.1" r=".55" fill="none" stroke="#0e0e0e" stroke-width=".25"/>
<circle cx="60.3" cy="84.5" r=".55" fill="#0e0e0e"/>
<circle cx="60.3" cy="84.5" r=".55" fill="none" stroke="#0e0e0e" stroke-width=".25"/>
<circle cx="60.3" cy="114.9" r=".55" fill="#0e0e0e"/>
<circle cx="60.3" cy="114.9" r=".55" fill="none" stroke="#0e0e0e" stroke-width=".25"/>
<path d="M60.3 54.1h5.5" fill="none" stroke="#0e0e0e" stroke-width=".3"/>
<circle cx="60.3" cy="54.1" r=".55" fill="#0e0e0e"/>
<circle cx="60.3" cy="54.1" r=".55" fill="none" stroke="#0e0e0e" stroke-width=".25"/>
<path d="M65.8 148.1h-5.5v16.6h13.8" fill="none" stroke="#0e0e0e" stroke-width=".3"/>
<circle cx="60.3" cy="148.1" r=".55" fill="#0e0e0e"/>
<circle cx="60.3" cy="148.1" r=".55" fill="none" stroke="#0e0e0e" stroke-width=".25"/>
<circle cx="60.3" cy="159.1" r=".55" fill="#0e0e0e"/>
<circle cx="60.3" cy="159.1" r=".55" fill="none" stroke="#0e0e0e" stroke-width=".25"/>
<circle cx="60.3" cy="164.7" r=".55" fill="#0e0e0e"/>
<circle cx="60.3" cy="164.7" r=".55" fill="none" stroke="#0e0e0e" stroke-width=".25"/>
<path d="M60.3 164.7v22.1h22.1M99 186.8h11" fill="none" stroke="#0e0e0e" stroke-width=".3"/>
<circle cx="60.3" cy="164.7" r=".55" fill="#0e0e0e"/>
<circle cx="60.3" cy="164.7" r=".55" fill="none" stroke="#0e0e0e" stroke-width=".25"/>
<path d="M110 185.4h13.9v2.8h-13.9z" fill-rule="evenodd" fill="#f0f0f0"/>
<path d="M110 185.4h13.9v2.8h-13.9z" fill="none" stroke="#262626" stroke-width=".25"/>
<g font-size="2.5">
<text x="78.3" y="7.9">1</text>
<text x="143.8" y="7.9">2</text>
<text x="209.6" y="7.9">3</text>
<text x="275.2" y="7.9">4</text>
<text x="48.3" y="31">A</text>
<text x="305.5" y="31">A</text>
<text x="48.4" y="82.9">B</text>
<text x="305.6" y="82.9">B</text>
<text x="48.4" y="134.7">C</text>
<text x="305.6" y="134.7">C</text>
<text x="48.3" y="186.6">D</text>
<text x="305.5" y="186.6">D</text>
<text x="78.3" y="209.8">1</text>
<text x="143.8" y="209.8">2</text>
<text x="209.6" y="209.8">3</text>
<text x="275.2" y="209.8">4</text>
</g>
<g font-size="2.5" fill="#0e0e0e">
<text x="84.9" y="17">W1</text>
<text x="109.8" y="17">W2</text>
<text x="189.9" y="17">G1</text>
<text x="256.3" y="17">G7</text>
<text x="68.3" y="22.3">R1</text>
<text x="126.6" y="21.7">Sheet1[2B], Sheet1[2C], Sheet2[2C]</text>
<text x="173.4" y="22.3">R6</text>
<text x="242.5" y="22.3">R12</text>
<text x="68.3" y="26.7">10</text>
<text x="141" y="28.4">M1</text>
<text x="173.4" y="26.7">17</text>
<text x="212.9" y="28.4">M6</text>
<text x="242.5" y="26.7">17</text>
<text x="276.5" y="28.4">M12</text>
<text x="226.8" y="32.8">Sheet2[2C]</text>
<text x="291.7" y="32.8">Sheet2[2B]</text>
<text x="84.9" y="47.4">W3</text>
<text x="109.8" y="47.4">W4</text>
<text x="189.9" y="44.7">G2</text>
<text x="256.3" y="44.7">G8</text>
<text x="68.3" y="52.7">R2</text>
<text x="115.6" y="52.2">Sheet1[2A], Sheet1[2B], Sheet1[2C], Sheet2[2C]</text>
<text x="173.4" y="49.9">R7</text>
<text x="242.5" y="49.9">R13</text>
<text x="68.3" y="57.1">10</text>
<text x="141" y="58.8">M2</text>
<text x="173.4" y="54.4">17</text>
<text x="212.9" y="56">M7</text>
<text x="242.5" y="54.4">17</text>
<text x="276.5" y="56">M13</text>
<text x="226.8" y="60.4">Sheet2[2C]</text>
<text x="291.5" y="60.4">Sheet2[2B]</text>
<text x="84.9" y="77.9">W5</text>
<text x="109.8" y="77.9">W6</text>
<text x="189.9" y="77.9">G3</text>
<text x="256.3" y="77.9">G9</text>
<text x="68.3" y="83.1">R3</text>
<text x="118.3" y="82.5">Sheet1[2A], Sheet1[2B], Sheet1[2C], Sheet2[2C]</text>
<text x="173.4" y="83.1">R8</text>
<text x="242.5" y="83.1">R14</text>
<text x="68.3" y="87.5">10</text>
<text x="141" y="89.2">M3</text>
<text x="173.4" y="87.5">17</text>
<text x="212.9" y="89.2">M8</text>
<text x="242.5" y="87.5">17</text>
<text x="276.5" y="89.2">M14</text>
<text x="226.8" y="93.6">Sheet2[2C]</text>
<text x="291.7" y="93.6">Sheet2[2C]</text>
<text x="68.3" y="113.5">R4</text>
<text x="84.9" y="108.3">W7</text>
<text x="109.8" y="108.3">W8</text>
<text x="118.3" y="113">Sheet1[2A], Sheet1[2B], Sheet1[2C], Sheet2[2C]</text>
<text x="189.9" y="111">G4</text>
<text x="256.3" y="111">G10 GND</text>
<text x="68.3" y="117.9">10</text>
<text x="141" y="119.6">M4</text>
<text x="173.4" y="116.3">R9</text>
<text x="242.5" y="116.3">R15</text>
<text x="173.4" y="120.7">17</text>
<text x="212.9" y="122.4">M9</text>
<text x="242.5" y="120.7">17</text>
<text x="276.5" y="122.4">M15</text>
<text x="226.8" y="126.8">Sheet2[2C]</text>
<text x="291.6" y="126.8">Sheet2[2C]</text>
<text x="84.9" y="141.4">W9</text>
<text x="109.8" y="141.4">W10</text>
<text x="189.9" y="141.4">G5</text>
<text x="68.3" y="146.7">R5</text>
<text x="118.3" y="146.2">Sheet1[2A], Sheet1[2B], Sheet1[2C], Sheet2[2C]</text>
<text x="173.4" y="146.7">R10</text>
<text x="68.3" y="151.1">10</text>
<text x="141" y="152.8">M5</text>
<text x="173.4" y="151.1">17</text>
<text x="212.9" y="152.8">M10</text>
<text x="88.5" y="160">Sheet3[3B]</text>
<text x="228" y="157.2">Sheet2[2B]</text>
<text x="88.5" y="165.5">Sheet2[2B]</text>
<text x="189.9" y="171.9">G6</text>
<text x="173.4" y="177.1">R11</text>
<text x="87.4" y="183.5">SafeSwitch</text>
<text x="173.4" y="181.6">17</text>
<text x="212.9" y="183.2">M11</text>
<text x="124.4" y="187.6">Sheet4[2B]</text>
<text x="227.8" y="187.6">Sheet2[2B]</text>
</g>
<g font-size="2.5" fill="#262626">
<text x="143.2" y="32.8">PWM_1</text>
<text x="215.1" y="32.8">PWM_2</text>
<text x="278.7" y="32.8">PWM_8</text>
<text x="126.7" y="48">GND</text>
<text x="198.6" y="48">GND</text>
<text x="262.3" y="48">GND</text>
<text x="143.2" y="63.2">PWM_1</text>
<text x="215.1" y="60.4">PWM_3</text>
<text x="278.7" y="60.4">PWM_9</text>
<text x="262.3" y="75.6">GND</text>
<text x="126.7" y="78.4">GND</text>
<text x="198.6" y="78.4">GND</text>
<text x="143.2" y="93.6">PWM_1</text>
<text x="215.1" y="93.6">PWM_4</text>
<text x="278.7" y="93.6">PWM_10</text>
<text x="126.7" y="108.8">GND</text>
<text x="198.6" y="111.6">GND</text>
<text x="143.2" y="124">PWM_1</text>
<text x="215.1" y="126.8">PWM_5</text>
<text x="278.7" y="126.8">PWM_11</text>
<text x="126.7" y="142">GND</text>
<text x="198.6" y="144.8">GND</text>
<text x="262.3" y="144.8">GND</text>
<text x="76.9" y="160">20V+</text>
<text x="143.2" y="157.2">PWM_1</text>
<text x="215.1" y="157.2">PWM_6</text>
<text x="76.9" y="165.5">3.3V+</text>
<text x="126.7" y="175.2">GND</text>
<text x="198.6" y="175.2">GND</text>
<text x="112.8" y="187.6">Battery</text>
<text x="215.1" y="187.6">PWM_7</text>
<text x="198.6" y="205.6">GND</text>
</g>
</svg>
